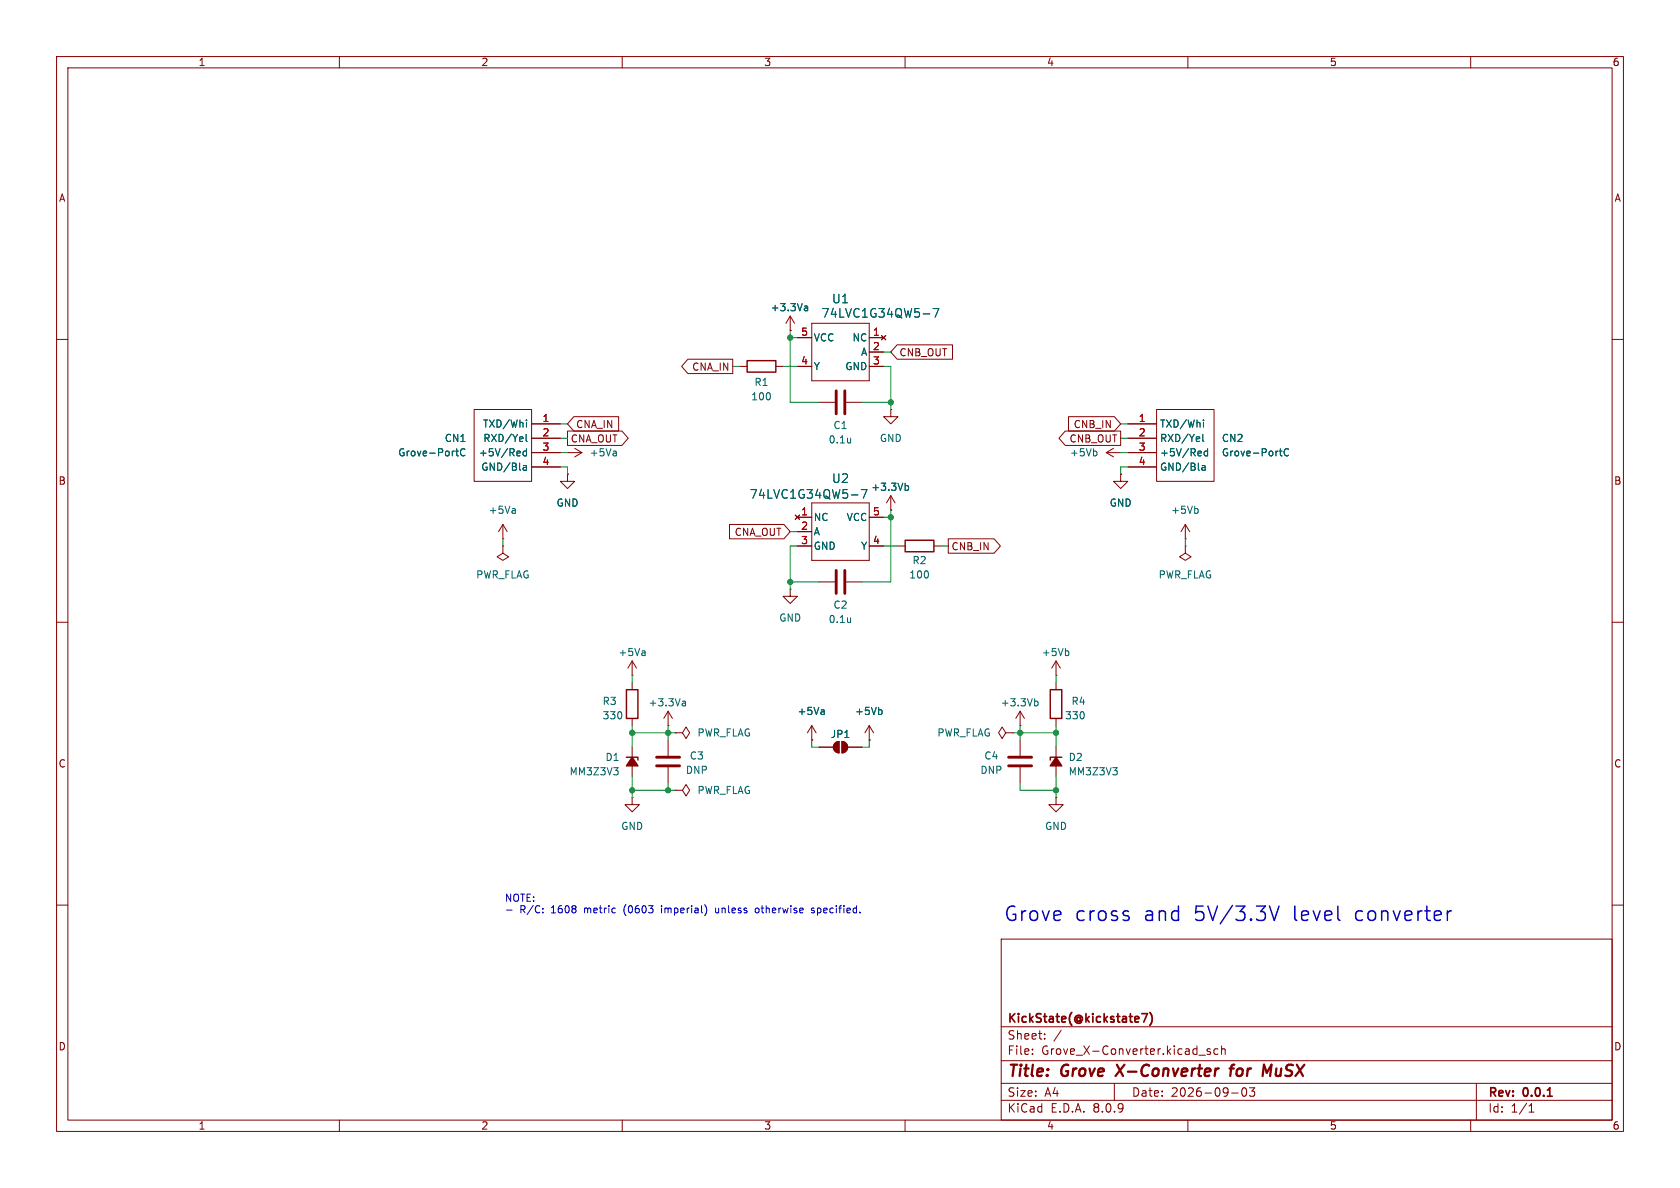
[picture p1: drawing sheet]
<svg xmlns="http://www.w3.org/2000/svg" width="297mm" height="210mm" viewBox="0 0 297 210" stroke-linecap="round" stroke-linejoin="round" font-family="sans-serif">
<g fill="none" stroke="#840000" stroke-width=".18">
<path d="M10 10h277v190h-277zM12 12h273v186h-273zM60 10v2M110 10v2M160 10v2M210 10v2M260 10v2M139.7 58.4h.1M139.7 55.9l-.8 1.3M139.7 55.9v2.5M139.7 55.9l.8 1.3M141 59.7h2.5"/>
<path d="M143.5 57.2h10.2v10.1h-10.2zM153.7 59.7h2.5M155.8 59.3l.8 .8M156.6 59.3l-.8 .8M10 60h2M83.8 72.4h10.2v12.7h-10.2zM94 74.9h5.1M94 77.5h5.1M100.3 76.2h9.6l1.2 1.3-1.2 1.2h-9.6zM101.4 73.7h8v2.5h-8l-1.1-1.3zM101.6 79.2l1.3 .8M121.6 63.5h7.9v2.5h-7.9l-1.1-1.2z"/>
<path d="M130.8 64.8h1.3M137.2 64.8h1.2M141 64.8h2.5M144.8 71.1h2.8M149.6 71.1h2.8M153.7 64.8h2.5M153.7 62.2h2.5M157.5 72.4v1.3h1.2l-1.2 1.2-1.3-1.2h1.3M157.5 72.4h.1M158.6 61h9.8v2.5h-9.8l-1.1-1.3zM188.3 76.2h9.8v2.5h-9.8l-1.1-1.2zM188.9 73.7h8.1l1.1 1.2-1.1 1.3h-8.1z"/>
<path d="M196.8 79.2l-1.2 .8M199.4 74.9h5.1M199.4 77.5h5.1M204.5 72.4h10.1v12.7h-10.1zM285 60h2M88.9 95.3h.1M88.9 96.5v1.3l1 .6-1 .7-1-.7 1-.6M88.9 96.5h.1M88.9 92.7l-.8 1.3M88.9 92.7v2.6M88.9 92.7l.8 1.3M94 80h5.1"/>
<path d="M94 82.6h5.1M100.3 83.8v1.3h1.3l-1.3 1.3-1.2-1.3h1.2M100.3 83.8h.1M100.3 80h.1M100.3 80h2.6M102.9 80l-1.3 .8M129 92.7h9.6l1.1 1.3-1.1 1.3h-9.6zM140.6 91.1l.8 .7M141 96.5h2.5M141 91.4h2.5M141 94h2.5M141.4 91.1l-.8 .7"/>
<path d="M143.5 88.9h10.2v10.2h-10.2zM153.7 96.5h2.5M153.7 91.4h2.5M157.5 90.2h.1M157.5 87.6l-.8 1.3M157.5 87.6v2.6M157.5 87.6l.7 1.3M158.7 96.5h1.3M165.1 96.5h1.3M167.6 95.2h8.1l1.2 1.3-1.2 1.3h-8.1zM195.6 80h2.5M195.6 80l1.2 .8"/>
<path d="M198.1 80h.1M198.1 83.8v1.3h1.3l-1.3 1.3-1.3-1.3h1.3M198.1 83.8h.1M199.4 80h5.1M199.4 82.6h5.1M209.5 95.3h.1M209.5 96.5v1.3l1.1 .6-1.1 .7-1-.7 1-.6M209.5 96.5h.1M209.5 92.7l-.7 1.3M209.5 92.7v2.6M209.5 92.7l.8 1.3M10 110h2"/>
<path d="M111.8 119.4h.1M111.8 116.8v2.6M111.8 116.8l-.8 1.3M111.8 116.8l.7 1.3M139.7 104.1v1.3h1.3l-1.3 1.3-1.3-1.3h1.3M139.7 104.1h.1M144.8 102.9h2.8M149.6 102.9h2.8M186.7 119.4h.1M186.7 116.8l.8 1.3M186.7 116.8v2.6M186.7 116.8l-.8 1.3"/>
<path d="M285 110h2M111.8 120.7v1.2M111.8 127v1.3M111.8 132.1v5.1M118.1 128.3h.1M118.1 125.7l-.8 1.3M118.1 125.7v2.6M118.1 130.8v2.8M118.1 135.6v2.8M118.1 125.7l.8 1.3M119.4 129.5h1.2l.7-1 .6 1-.6 1.1-.7-1.1M119.4 129.5h.1"/>
<path d="M119.4 139.7h1.2l.7-1 .6 1-.6 1-.7-1M119.4 139.7h.1M143.5 130.8h.1M143.5 128.3l-.8 1.2M143.5 128.3v2.5M143.5 128.3l.8 1.2M144.8 132.1h2.5M147.6 131.4l.7-.3v2a1.02 1.02 0 0 1-.9-.6 1.02 1.02 0 0 1 .2-1.1zM148.8 131.1a1.02 1.02 0 0 1 1.1 1 1.02 1.02 0 0 1-1.1 1zM149.9 132.1h2.5M153.7 130.8h.1M153.7 128.3l-.8 1.2"/>
<path d="M153.7 128.3v2.5M153.7 128.3l.7 1.2M177.8 129.5l-.6 1.1-.7-1.1 .7-1 .6 1h1.3M179.1 129.5h.1M180.3 128.3h.1M180.3 125.7l.8 1.3M180.3 125.7v2.6M180.3 130.8v2.8M180.3 135.6v2.8M180.3 125.7l-.7 1.3M186.7 120.7v1.2M186.7 127v1.3"/>
<path d="M186.7 132.1v5.1M111.8 141v1.2h1.2l-1.2 1.3-1.3-1.3h1.3M111.8 141h.1M186.7 141v1.2h-1.3l1.3 1.3 1.3-1.3h-1.3M186.7 141h.1M10 160h2M177 166h108v32h-108zM285 160h2M60 198v2M110 198v2M160 198v2M177 194.5h108"/>
<path d="M177 191.5h108M177 187.5h108M177 181.5h108M182.5 186.3v.1M182.5 185.5v.1M184.7 183.6v.1M184.7 182.8v.1M187.6 182.1l-1.3 2M197 191.5v3M210 198v2M212 186.5h1.1M214 185.5l-.4-.1-.2 .2 .1 .2 .5 .2v.3h-.6"/>
<path d="M215.3 185.5l-.4-.1-.3 .3v.4l.1 .2h.6M216 185.5l.2-.1 .3 .1 .1 .9M216 184.9v1.5M217.7 193.2h1.2M219.7 192.4l.2-.1a.81 .81 0 0 1 .6 .6 .81 .81 0 0 1-.3 .8l-.2 .1a.81 .81 0 0 1-.3-1.4zM220.9 192.3h.9l-.5 .6 .4 .1v.7l-.2 .1h-.4l-.2-.1M260 198v2M261 191.5v6.5M270.3 196.6h.9M270.3 195.5l.4-.4v1.5"/>
</g>
<path d="M201.8 179.2h1l-.6 1.5M203.3 179a1.72 1.72 0 0 1 0 2.3M273.6 193.8h.8" fill="none" stroke="#840000" stroke-width=".3"/>
<path d="M198.8 188.2l-1.6 2M215.3 188.9h.2M217.4 188.9h.7M218.2 188.2l-.4 .1-.1 .2-.2 1.7M223.9 189.6l.9-1.4-.3 2" fill="none" stroke="#840000" stroke-width=".4"/>
<path d="M147.8 69.1v4.1M149.4 69.1v4.1M147.8 100.8v4.1M149.4 100.8v4.1M116.1 135.4h4M116.1 133.9h4M178.3 135.4h4.1M178.3 133.9h4.1" fill="none" stroke="#840000" stroke-width=".51"/>
<g fill="none" stroke="#006464" stroke-width=".18">
<path d="M142.4 54.1h.3l.1 .8M142.8 54.9h-.4M142.8 54.4l-.4 .1M163.2 55.5h1.2M165 54.5h1l-.7 1.6M80.6 79.7h.4M82.2 79.4a.6 .6 0 0 0-.8 .5 .6 .6 0 0 0 .6 .7l.2-.1M93 76.8v1.1l.2 .1M93.1 74.2v.2M93.1 74.7v.8M93.1 79.3v1.3M93.1 79.8l-.4-.1-.2 .3 .1 .5h.5"/>
<path d="M108.8 79.7l.2 .2v.7M150.4 77.5v.8M150.4 78.2h-.1M193.7 79.7l.2 .3v.3l-.2 .3M212.6 76.8v1.1l.2 .1M212.8 74.2v.2M212.8 74.7v.8M213.5 79.8l-.4-.1-.2 .3 .1 .5h.5M213.5 79.3v1.3M226.2 79.7h.5M227.8 79.4a.6 .6 0 0 0-.8 .5 .6 .6 0 0 0 .6 .7l.2-.1M80.7 80.4l.3 .2"/>
<path d="M90.9 89.9l.2 .2v.6M91.1 90.7h-.1M91.1 90.2l-.1 .1M92.5 82.3h.5l.1 .8M92.5 83.1h.6M93.1 82.6l-.6 .1M109 80.5l-.2 .1M109 80l-.2 .1M150.5 87.5h1.2M152.3 86.5h1l-.7 1.6M160 85.9l.4-.1 .2 .3-.1 .5h-.5M211.6 89.9l.2 .2v.4l-.2 .2"/>
<path d="M212.5 82.3h.5l.1 .8M212.5 83.1h.6M213.1 82.6l-.6 .1M226.4 80.4l.3 .2M113.9 115l.1 .2v.7M114 115.8l-.1 .1M114 115.4h-.1M150.4 109.2v.9M150.4 109.9l-.1 .1M188.7 115l.3 .3v.4l-.3 .2M120.8 123.9l.3 .1 .1 .8M121.2 124.7l-.4 .1"/>
<path d="M121.2 124.2l-.4 .1M145.5 125.5l.2 .1v.7M145.7 126.2l-.1 .1M145.7 125.8h-.1M155.7 125.5l.2 .2v.4l-.2 .2M182.9 124l.4-.1 .2 .3-.1 .5h-.5"/>
</g>
<path d="M132.1 63.8h5.1v2h-5.1zM160 95.5h5.1v2h-5.1zM110.7 121.9h2.1v5.1h-2.1zM110.7 133.9h2.1v.5M185.7 121.9h2v5.1h-2zM187.7 133.9h-2v.5" fill="none" stroke="#840000" stroke-width=".25"/>
<g fill="#840000" stroke="#840000" stroke-width=".18">
<path d="M147.6 131.4l.7-.3v2a1.02 1.02 0 0 1-.9-.6 1.02 1.02 0 0 1 .2-1.1z"/>
<path d="M148.8 131.1a1.02 1.02 0 0 1 1.1 1 1.02 1.02 0 0 1-1.1 1z"/>
</g>
<g fill="#840000" stroke="#840000" stroke-width=".25">
<path d="M111.8 133.9l1 1.5h-2.1z"/>
<path d="M186.7 133.9l1 1.5h-2z"/>
</g>
<path d="M224.4 160.2l.9 2.5 .8-2.5" fill="none" stroke="#0000c2" stroke-width=".25"/>
<path d="M89.6 160.9h.9M96 161.3v.1M96 160.6v.1M117 160.1v.1M117 160.5v.9M124.8 160.3l.1 .5-.1 .7M126.5 160.5v.7l.4 .2M134.1 160.6l-.3-.1-.3 .3 .1 .5 .2 .1 .3-.1M143.9 160.6l-.3-.1-.2 .2 .1 .2 .4 .1v.3h-.5" fill="none" stroke="#0000c2" stroke-width=".18"/>
<g fill="none" stroke="#009600" stroke-width=".18">
<path d="M139.7 58.4v12.7h5.1M139.7 59.7h1.3M99.1 74.9h1.2M99.1 77.5h1.2M129.5 64.8h1.3M138.4 64.8h2.6M152.4 71.1h5.1M156.2 64.8h1.3v7.6M156.2 62.2h1.3M198.1 74.9h1.3M198.1 77.5h1.3M88.9 95.3v1.2"/>
<path d="M99.1 80h1.2M99.1 82.6h1.2v1.2M139.7 94h1.3M141 96.5h-1.3v7.6M156.2 96.5h2.5M156.2 91.4h1.3M157.5 90.2v12.7h-5.1M166.4 96.5h1.2M198.1 80h1.3M199.4 82.6h-1.3v1.2M209.5 95.3v1.2M111.8 119.4v1.3"/>
<path d="M139.7 102.9h5.1M186.7 119.4v1.3M111.8 128.3v3.8M111.8 137.2v3.8M111.8 129.5h7.6M111.8 139.7h7.6M118.1 128.3v2.5M118.1 138.4v1.3M143.5 130.8v1.3h1.3M153.7 130.8v1.3h-1.3M179.1 129.5h7.6M180.3 138.4v1.3h6.4"/>
<path d="M180.3 128.3v2.5M186.7 128.3v3.8M186.7 137.2v3.8"/>
</g>
<g fill="#009600" stroke="#009600" stroke-width=".18">
<circle cx="118.1" cy="129.5" r=".46"/>
<circle cx="111.8" cy="129.5" r=".46"/>
<circle cx="118.1" cy="139.7" r=".46"/>
<circle cx="111.8" cy="139.7" r=".46"/>
<circle cx="157.5" cy="71.1" r=".46"/>
<circle cx="157.5" cy="91.4" r=".46"/>
<circle cx="180.3" cy="129.5" r=".46"/>
<circle cx="186.7" cy="129.5" r=".46"/>
<circle cx="186.7" cy="139.7" r=".46"/>
<circle cx="139.7" cy="102.9" r=".46"/>
<circle cx="139.7" cy="59.7" r=".46"/>
</g>
<g font-size="3.5" fill="#0000c2">
<text x="177.4" y="163.2">Grove</text>
<text x="190.1" y="163.2">cross</text>
<text x="202.4" y="163.2">and</text>
<text x="211.5" y="163.2">5V/3.3V</text>
<text x="229.2" y="163.2">level</text>
<text x="240.3" y="163.2">converter</text>
</g>
<g font-size="2.8" fill="#840000">
<text x="178" y="190.9">Title:</text>
<text x="187.7" y="190.9">Grove</text>
<text x="198.3" y="190.9">X-Converter</text>
<text x="219.2" y="190.9">for</text>
<text x="225.7" y="190.9">MuSX</text>
</g>
<g font-size="2.1" fill="#006464">
<text x="147" y="53.8">U1</text>
<text x="145.1" y="56.4">74LVC1G34QW5-7</text>
<text x="132.4" y="88.4">74LVC1G34QW5-7</text>
<text x="147" y="85.6">U2</text>
</g>
<g font-size="2.1" fill="#840000">
<text x="178" y="184">Sheet:</text>
<text x="178" y="181.2">KickState(@kickstate7)</text>
<text x="178" y="186.7">File:</text>
<text x="184.1" y="186.7">Grove_X-Converter.kicad_sch</text>
<text x="178" y="196.9">KiCad</text>
<text x="178" y="194.1">Size:</text>
<text x="184.7" y="194.1">A4</text>
<text x="185.7" y="196.9">E.D.A.</text>
<text x="193.3" y="196.9">8.0.9</text>
<text x="200" y="194.1">Date:</text>
<text x="207" y="194.1">2026-09-03</text>
<text x="263" y="194.3">Rev:</text>
<text x="263" y="196.9">Id:</text>
<text x="267.1" y="196.9">1/1</text>
<text x="269.4" y="194.3">0.0.1</text>
</g>
<g font-size="1.8" fill="#840000">
<text x="35" y="11.9">1</text>
<text x="85" y="11.9">2</text>
<text x="135" y="11.9">3</text>
<text x="185" y="11.9">4</text>
<text x="235" y="11.9">5</text>
<text x="285" y="11.9">6</text>
<text x="10.3" y="35.9">A</text>
<text x="285.3" y="35.9">A</text>
<text x="122.3" y="65.7">CNA_IN</text>
<text x="158.9" y="63.2">CNB_OUT</text>
<text x="101.8" y="75.9">CNA_IN</text>
<text x="189.7" y="75.9">CNB_IN</text>
<text x="100.8" y="78.4">CNA_OUT</text>
<text x="189" y="78.4">CNB_OUT</text>
<text x="10.3" y="85.9">B</text>
<text x="285.3" y="85.9">B</text>
<text x="129.8" y="94.9">CNA_OUT</text>
<text x="168.1" y="97.5">CNB_IN</text>
<text x="10.3" y="135.9">C</text>
<text x="285.3" y="135.9">C</text>
<text x="10.3" y="185.9">D</text>
<text x="285.3" y="185.9">D</text>
<text x="35" y="199.9">1</text>
<text x="85" y="199.9">2</text>
<text x="135" y="199.9">3</text>
<text x="185" y="199.9">4</text>
<text x="235" y="199.9">5</text>
<text x="285" y="199.9">6</text>
</g>
<g font-size="1.8" fill="#006464">
<text x="136.2" y="55.2">+3.3Va</text>
<text x="143.8" y="65.6">Y</text>
<text x="143.8" y="60.6">VCC</text>
<text x="149.3" y="65.6">GND</text>
<text x="150.6" y="60.6">NC</text>
<text x="152.1" y="63.1">A</text>
<text x="132.7" y="71">100</text>
<text x="133.3" y="68.4">R1</text>
<text x="85.3" y="75.8">TXD/Whi</text>
<text x="147.2" y="76">C1</text>
<text x="205" y="75.8">TXD/Whi</text>
<text x="70.3" y="80.9">Grove-PortC</text>
<text x="78.5" y="78.3">CN1</text>
<text x="84.6" y="80.9">+5V/Red</text>
<text x="85" y="83.4">GND/Bla</text>
<text x="85.3" y="78.3">RXD/Yel</text>
<text x="104.1" y="80.9">+5Va</text>
<text x="146.4" y="78.6">0.1u</text>
<text x="155.4" y="78.3">GND</text>
<text x="189" y="80.9">+5Vb</text>
<text x="205" y="78.3">RXD/Yel</text>
<text x="205" y="80.9">+5V/Red</text>
<text x="205" y="83.4">GND/Bla</text>
<text x="215.9" y="80.9">Grove-PortC</text>
<text x="215.9" y="78.3">CN2</text>
<text x="98.3" y="89.8">GND</text>
<text x="153.9" y="87">+3.3Vb</text>
<text x="196.1" y="89.8">GND</text>
<text x="86.3" y="91">+5Va</text>
<text x="143.8" y="92.3">NC</text>
<text x="143.8" y="94.8">A</text>
<text x="149.6" y="92.3">VCC</text>
<text x="206.9" y="91">+5Vb</text>
<text x="143.8" y="97.4">GND</text>
<text x="152.1" y="97.4">Y</text>
<text x="161.2" y="99.9">R2</text>
<text x="84.1" y="102.5">PWR_FLAG</text>
<text x="147.2" y="107.8">C2</text>
<text x="160.6" y="102.5">100</text>
<text x="204.7" y="102.5">PWR_FLAG</text>
<text x="137.7" y="110.1">GND</text>
<text x="146.4" y="110.3">0.1u</text>
<text x="109.2" y="116.2">+5Va</text>
<text x="184.1" y="116.2">+5Vb</text>
<text x="106.4" y="124.8">R3</text>
<text x="114.6" y="125.1">+3.3Va</text>
<text x="176.8" y="125.1">+3.3Vb</text>
<text x="189.3" y="124.8">R4</text>
<text x="106.4" y="127.4">330</text>
<text x="123.2" y="130.4">PWR_FLAG</text>
<text x="140.9" y="126.6">+5Va</text>
<text x="146.8" y="130.7">JP1</text>
<text x="151.1" y="126.6">+5Vb</text>
<text x="165.6" y="130.4">PWR_FLAG</text>
<text x="188.2" y="127.4">330</text>
<text x="100.6" y="137.3">MM3Z3V3</text>
<text x="106.9" y="134.7">D1</text>
<text x="121.2" y="137">DNP</text>
<text x="121.8" y="134.5">C3</text>
<text x="173.2" y="137">DNP</text>
<text x="173.9" y="134.5">C4</text>
<text x="188.8" y="134.7">D2</text>
<text x="188.8" y="137.3">MM3Z3V3</text>
<text x="123.2" y="140.6">PWR_FLAG</text>
<text x="109.7" y="146.9">GND</text>
<text x="184.7" y="146.9">GND</text>
</g>
<g font-size="1.8" fill="#a90000">
<text x="141.5" y="59.4">5</text>
<text x="154.2" y="59.4">1</text>
<text x="141.5" y="64.5">4</text>
<text x="154.2" y="62">2</text>
<text x="154.2" y="64.5">3</text>
<text x="95.8" y="74.7">1</text>
<text x="95.8" y="77.2">2</text>
<text x="201.2" y="74.7">1</text>
<text x="201.2" y="77.2">2</text>
<text x="95.8" y="79.8">3</text>
<text x="95.8" y="82.3">4</text>
<text x="201.2" y="79.8">3</text>
<text x="201.2" y="82.3">4</text>
<text x="141.5" y="91.2">1</text>
<text x="141.5" y="93.7">2</text>
<text x="154.2" y="91.2">5</text>
<text x="141.5" y="96.3">3</text>
<text x="154.2" y="96.3">4</text>
</g>
<g font-size="1.8" fill="#0000c2">
<text x="89.2" y="159.6">NOTE:</text>
<text x="91.9" y="161.7">R/C:</text>
<text x="97.5" y="161.7">1608</text>
<text x="103.6" y="161.7">metric</text>
<text x="110.7" y="161.7">(0603</text>
<text x="117.6" y="161.7">imperial)</text>
<text x="127.3" y="161.7">unless</text>
<text x="134.6" y="161.7">otherwise</text>
<text x="144.7" y="161.7">specified.</text>
</g>
</svg>
